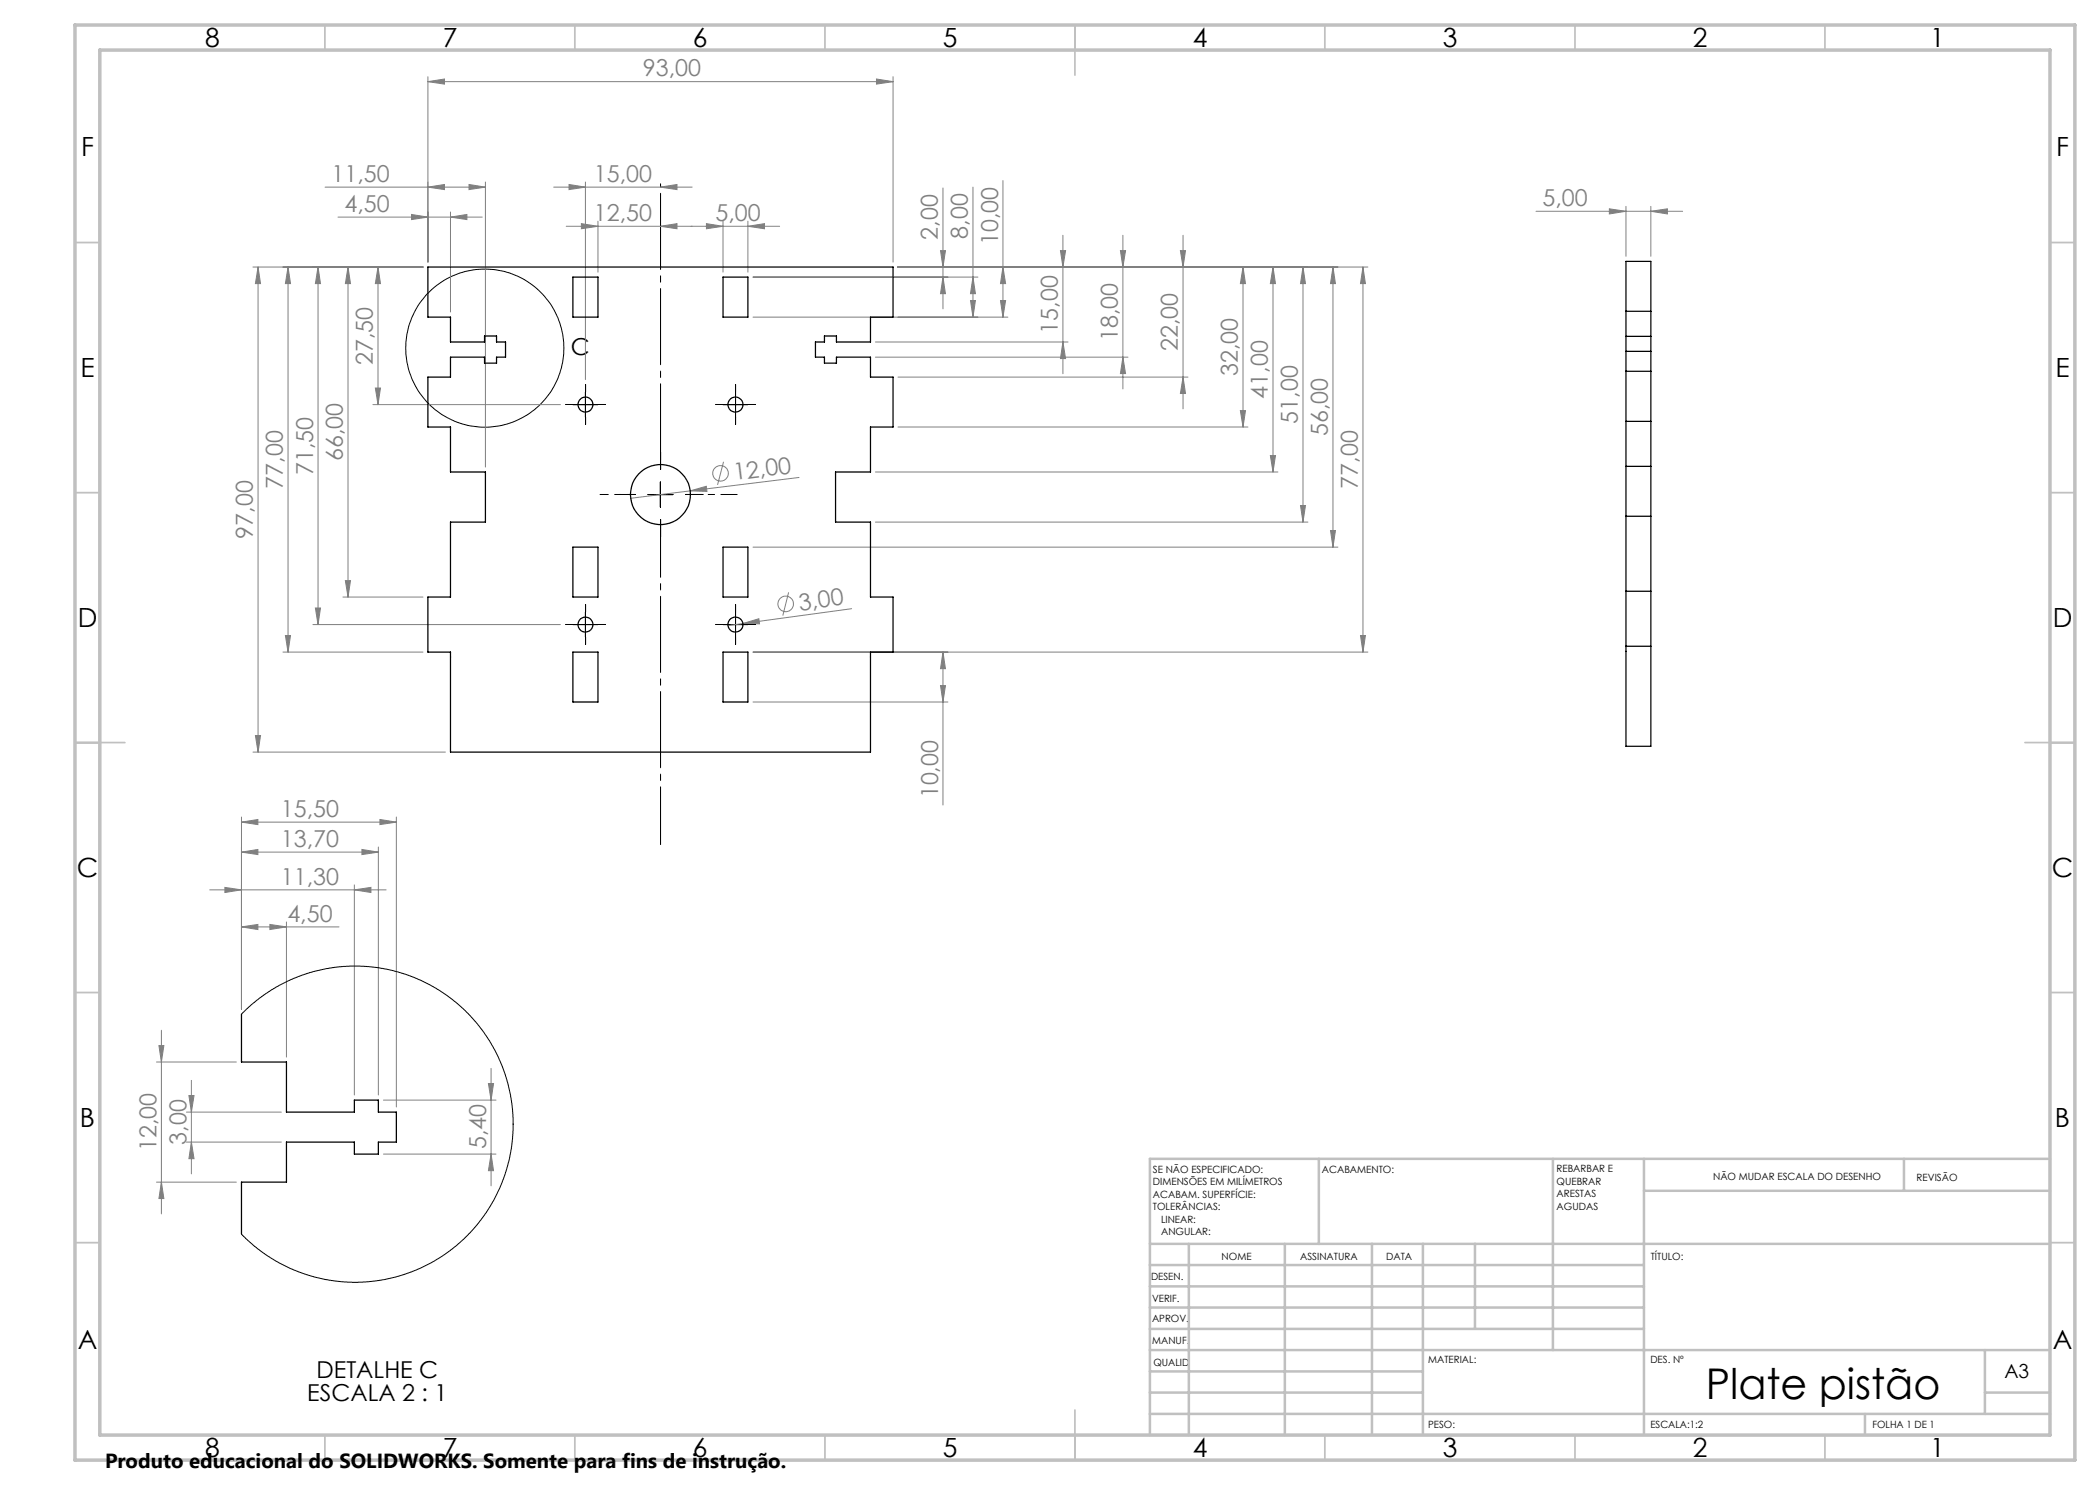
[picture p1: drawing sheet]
<svg xmlns="http://www.w3.org/2000/svg" width="420mm" height="297mm" viewBox="0 0 420 297" stroke-linecap="round" stroke-linejoin="round" font-family="sans-serif">
<g fill="none" stroke="#808080" stroke-width=".2">
<path d="M85.6 16.3l3.3-.5v1zM85.6 15.3v37.1M85.6 16.3h93M175.3 15.8l3.3 .5-3.3 .5zM178.6 15.3v37.1M65 37.4h32.1M85.6 37.4l3.3-.5v1zM93.8 36.9l3.3 .5-3.3 .5zM97.1 36.4v57M110.7 37.4h27.7M113.8 36.9l3.3 .5-3.3 .5zM117.1 36.4v39.5"/>
<path d="M132.1 37.4l3.3-.5v1zM188.6 37.6v24.2M194.6 37.4v26M200.6 36.1v27.3M50.6 53.4h34M51.6 53.4l.5 3.3h-1zM51.6 53.4v97M57.6 53.4l.5 3.3h-1zM57.6 53.4v77M63.6 53.4l.5 3.3h-1zM63.6 53.4v71.5M67.6 43.4h28.8"/>
<path d="M69.6 53.4l.5 3.3h-1zM69.6 53.4v66M75.6 53.4l.5 3.3h-1zM75.6 53.4v27.5M82.3 42.9l3.3 .5-3.3 .5zM90.1 43.4l3.3-.5v1zM90.1 42.4v20M113.2 45.3h42.7M116.3 44.7l3.3 .6-3.3 .5zM119.6 44.2v10.2M132.1 45.3l3.3-.6v1.1zM141.3 44.7l3.3 .6-3.3 .5z"/>
<path d="M144.6 44.2v10.2M149.6 45.3l3.3-.6v1.1zM149.6 44.2v10.2M150.6 55.4h45M179.6 53.4h94M188.1 50.1h1l-.5 3.3zM188.6 55.4l.5 3.3h-1zM194.6 55.4l.5 3.3h-1zM200.6 53.4l.5 3.3h-1zM212.1 50.1h1l-.5 3.3zM212.6 47.1v27.7M224.1 50.1h1l-.5 3.3z"/>
<path d="M224.6 47.1v30.7M236.1 50.1h1l-.5 3.3zM236.6 47.1v34.7M248.6 53.4l.5 3.3h-1zM248.6 53.4v32M254.6 53.4l.5 3.3h-1zM254.6 53.4v41M260.6 53.4l.5 3.3h-1zM260.6 53.4v51M266.6 53.4l.5 3.3h-1zM266.6 53.4v56M272.6 53.4l.5 3.3h-1z"/>
<path d="M272.6 53.4v77M307.2 42.3h29.3M321.9 41.8l3.3 .5-3.3 .5zM325.2 41.3v10M330.2 42.3l3.3-.5v1zM330.2 41.3v10M75.1 77.6h1l-.5 3.3zM150.6 63.4h51M175.1 68.4h38.5M175.1 71.4h50.5M179.6 75.4h58M194.1 60.1h1l-.5 3.3z"/>
<path d="M200.1 60.1h1l-.5 3.3zM212.6 68.4l.5 3.3h-1zM224.6 71.4l.5 3.3h-1zM236.6 75.4l.5 3.3h-1zM74.6 80.9h37.5M138 98.2l3.3-.9 .1 1zM138 98.2l-11.8 1.5M144.7 92.4l-1.2 4.6M159.8 95.5l-21.8 2.7M175.1 94.4h80.5M179.6 85.4h70M248.1 82.1h1l-.5 3.3z"/>
<path d="M254.1 91.1h1l-.5 3.3zM68.6 119.4h16M69.1 116.1h1l-.5 3.3zM150.6 109.4h117M157.7 118.5l-1.1 4.6M175.1 104.4h86.5M260.1 101.1h1l-.5 3.3zM266.1 106.1h1l-.5 3.3zM56.6 130.4h28M57.1 127.1h1l-.5 3.3zM62.6 124.9h49.5M63.1 121.6h1l-.5 3.3z"/>
<path d="M148.6 124.7l3.2-.9 .1 1zM148.6 124.7l-3 .4M150.6 130.4h123M170.3 121.7l-21.7 3M188.1 137.1h1l-.5 3.3zM188.6 130.4l.5 3.3h-1zM188.6 130.4v30.6M272.1 127.1h1l-.5 3.3zM50.6 150.4h38.5M51.1 147.1h1l-.5 3.3zM150.6 140.4h39M41.9 178h35.3"/>
<path d="M45 177.5l3.3 .5-3.3 .5zM48.3 170.4l3.3-.5v1zM48.3 164.4l3.3-.5v1zM48.3 163.4v38.5M48.3 170.4h27.4M48.3 164.4h31M70.9 178l3.3-.5v1zM70.9 177v42M72.4 169.9l3.3 .5-3.3 .5zM75.7 169.4v49.6M76 163.9l3.3 .5-3.3 .5zM79.3 163.4v58"/>
<path d="M48.3 185.4l3.3-.5v1zM48.3 185.4h19.5M54 184.9l3.3 .5-3.3 .5zM57.3 184.4v27M31.3 212.4h16M31.8 209.1h1l-.5 3.3zM32.3 206.1v36.7M37.8 219.1h1l-.5 3.3zM38.3 216.1v18.7M97.7 216.7h1l-.5 3.3zM98.2 213.7v23.5M31.3 236.4h16"/>
<path d="M32.3 236.4l.5 3.3h-1zM37.3 222.4h19M37.3 228.4h19M38.3 228.4l.5 3.3h-1zM76.7 220h22.5M76.7 230.8h22.5M98.2 230.8l.5 3.3h-1z"/>
<circle cx="144.1" cy="94.7" r="1.56"/>
<circle cx="157.1" cy="120.8" r="1.55"/>
</g>
<g fill="none" stroke="#000" stroke-width=".2">
<path d="M117.1 78.4v5M147.1 78.4v5M114.6 80.9h5M129.6 98.9h5M132.1 96.4v5M144.6 80.9h5M114.6 124.9h5M117.1 122.4v5M144.6 124.9h5M147.1 122.4v5"/>
<circle cx="97" cy="69.6" r="15.8"/>
</g>
<g fill="none" stroke="#000" stroke-width=".2" stroke-dasharray="15.2 1.3 1.3 1.3">
<path d="M117.1 78.4v-1.5M147.1 78.4v-1.5M114.6 80.9h-1.5M117.1 83.4v1.5M119.6 80.9h1.5M127.1 98.9h-3.5M132.1 93.9v-3.5M137.1 98.9h3.5M144.6 80.9h-1.5M147.1 83.4v1.5M149.6 80.9h1.5M132.1 103.9v3.5"/>
<path d="M114.6 124.9h-1.5M117.1 122.4v-1.5M117.1 127.4v1.5M119.6 124.9h1.5M144.6 124.9h-1.5M147.1 122.4v-1.5M147.1 127.4v1.5M149.6 124.9h1.5"/>
</g>
<path d="M132.1 93.9v-57.1" fill="none" stroke="#000" stroke-width=".2" stroke-dasharray="15.2 1.3 1.3 1.3" stroke-dashoffset="-1.9"/>
<path d="M127.1 98.9h-7.1" fill="none" stroke="#000" stroke-width=".2" stroke-dasharray="15.2 1.3 1.3 1.3" stroke-dashoffset="13.6"/>
<path d="M132.1 103.9v65" fill="none" stroke="#000" stroke-width=".2" stroke-dasharray="15.2 1.3 1.3 1.3" stroke-dashoffset="3.7"/>
<path d="M137.1 98.9h10.3" fill="none" stroke="#000" stroke-width=".2" stroke-dasharray="15.2 1.3 1.3 1.3" stroke-dashoffset="12"/>
<g fill="none" stroke="#c0c0c0" stroke-width=".35">
<path d="M65 5v5M115 5v5M165 5v5M215 5v10M265 5v5M315 5v5M365 5v5M15 48.5h5M410 48.5h5M15 98.5h5M410 98.5h5M15 148.5h10"/>
<path d="M405 148.5h10M15 198.5h5M410 198.5h5M15 248.5h5M410 248.5h5M65 287v5M115 287v5M165 287v5M215 282v10M265 287v5M315 287v5M365 287v5"/>
</g>
<g fill="none" stroke="#c0c0c0" stroke-width=".5">
<path d="M263.8 231.8v17M310.6 231.8v38.2M328.8 231.8v55.2M328.8 238.2h81.2M380.8 231.8v6.4M410 231.8h-180v55.2M230 248.8h180M230 257.3h98.8M230 253h98.8M237.8 248.8v38.2M257 248.8v38.2M274.4 248.8v38.2"/>
<path d="M284.6 248.8v38.2M295 248.8v17M230 265.8h98.8M230 261.5h98.8M230 278.5h54.6M230 274.3h54.6M230 270h180M397 278.5h13M397 270v12.8M230 282.8h180M373 282.8v4.2"/>
</g>
<path d="M15 5h400v287h-400zM20 10h390v277h-390z" fill="none" stroke="#c0c0c0" stroke-width=".7"/>
<g fill="#808080">
<path d="M138 98.2l3.3-.9 .1 1z"/>
<path d="M148.6 124.7l3.2-.9 .1 1z"/>
<path d="M149.6 45.3l3.3-.6v1.1zM141.3 44.7l3.3 .6-3.3 .5zM90.1 43.4l3.3-.5v1zM82.3 42.9l3.3 .5-3.3 .5zM93.8 36.9l3.3 .5-3.3 .5zM85.6 37.4l3.3-.5v1zM330.2 42.3l3.3-.5v1zM321.9 41.8l3.3 .5-3.3 .5z"/>
<path d="M85.6 16.3l3.3-.5v1zM175.3 15.8l3.3 .5-3.3 .5zM116.3 44.7l3.3 .6-3.3 .5zM132.1 45.3l3.3-.6v1.1zM113.8 36.9l3.3 .5-3.3 .5zM132.1 37.4l3.3-.5v1z"/>
<path d="M188.6 55.4l.5 3.3h-1zM188.1 50.1h1l-.5 3.3zM194.1 60.1h1l-.5 3.3zM194.6 55.4l.5 3.3h-1zM200.1 60.1h1l-.5 3.3zM200.6 53.4l.5 3.3h-1zM266.1 106.1h1l-.5 3.3zM266.6 53.4l.5 3.3h-1zM272.1 127.1h1l-.5 3.3zM272.6 53.4l.5 3.3h-1zM188.1 137.1h1l-.5 3.3zM188.6 130.4l.5 3.3h-1z"/>
<path d="M212.1 50.1h1l-.5 3.3zM212.6 68.4l.5 3.3h-1zM224.1 50.1h1l-.5 3.3zM224.6 71.4l.5 3.3h-1zM236.1 50.1h1l-.5 3.3zM236.6 75.4l.5 3.3h-1zM248.6 53.4l.5 3.3h-1zM248.1 82.1h1l-.5 3.3zM254.6 53.4l.5 3.3h-1zM254.1 91.1h1l-.5 3.3zM260.6 53.4l.5 3.3h-1zM260.1 101.1h1l-.5 3.3zM69.6 53.4l.5 3.3h-1zM69.1 116.1h1l-.5 3.3zM57.6 53.4l.5 3.3h-1zM57.1 127.1h1l-.5 3.3zM51.6 53.4l.5 3.3h-1zM51.1 147.1h1l-.5 3.3zM75.6 53.4l.5 3.3h-1zM75.1 77.6h1l-.5 3.3zM63.6 53.4l.5 3.3h-1zM63.1 121.6h1l-.5 3.3zM31.8 209.1h1l-.5 3.3zM32.3 236.4l.5 3.3h-1z"/>
<path d="M37.8 219.1h1l-.5 3.3zM38.3 228.4l.5 3.3h-1z"/>
<path d="M97.7 216.7h1l-.5 3.3zM98.2 230.8l.5 3.3h-1z"/>
<path d="M48.3 185.4l3.3-.5v1zM54 184.9l3.3 .5-3.3 .5zM45 177.5l3.3 .5-3.3 .5zM70.9 178l3.3-.5v1zM48.3 170.4l3.3-.5v1zM72.4 169.9l3.3 .5-3.3 .5zM48.3 164.4l3.3-.5v1zM76 163.9l3.3 .5-3.3 .5z"/>
</g>
<g fill="none" stroke="#000" stroke-width=".25">
<path d="M85.6 53.4h93v10h-4.5v5h-6.8v-1.2h-2.4v1.2h-1.8v3h1.8v1.2h2.4v-1.2h6.8v4h4.5v10h-4.5v9h-7v10h7v15h4.5v11h-4.5v20h-84v-20h-4.5v-11h4.5v-15h7v-10h-7v-9h-4.5v-10h4.5v-4h6.8v1.2h2.4v-1.2h1.8v-3h-1.8v-1.2h-2.4v1.2h-6.8v-5h-4.5zM114.6 55.4h5v8h-5zM144.6 55.4h5v8h-5zM325.2 52.3h5v97h-5zM325.2 74.3h5M325.2 62.3h5M325.2 67.3h5M325.2 70.3h5M325.2 84.3h5M325.2 93.3h5M114.6 109.4h5v10h-5zM144.6 109.4h5v10h-5z"/>
<path d="M325.2 118.2h5M325.2 103.3h5M114.6 130.4h5v10h-5zM144.6 130.4h5v10h-5zM325.2 129.3h5M48.3 202.8v9.6h9v10h13.6v-2.4h4.8v2.4h3.6v6h-3.6v2.4h-4.8v-2.4h-13.6v8h-9v10.4"/>
<circle cx="117.1" cy="80.9" r="1.51"/>
<circle cx="132.1" cy="98.9" r="6"/>
<circle cx="147.1" cy="80.9" r="1.51"/>
<circle cx="117.1" cy="124.9" r="1.5"/>
<circle cx="147.1" cy="124.9" r="1.5"/>
</g>
<path d="M48.3 202.8l3.6-3.2 3.9-2.5 2.4-1.2 2.3-.9 4.7-1.3 4.8-.5 3.8 .1 4.8 .8 4.1 1.3 4.6 2.3 3.1 2.1 3.2 2.9 1.8 2 1.5 1.9 2 3.3 1.2 2.5 .9 2.3 1.1 4.4 .5 4.5v2.5l-.3 3.1-.8 4.1-1.5 4.2-1.3 2.7-1.4 2.3-3.2 4-2.9 2.7-2.3 1.7-2 1.3-3.7 1.8-4.1 1.4-2.3 .5-3.2 .5h-4.1l-4.3-.5-2.4-.5-3.1-1-4-1.9-4.1-2.7-3.3-3" fill="none" stroke="#000" stroke-width=".2"/>
<text font-size="8.5" x="341.2" y="279.7">Plate pistão</text>
<g font-size="5.3">
<text x="41" y="9.5">8</text>
<text x="88.5" y="9.5">7</text>
<text x="138.5" y="9.5">6</text>
<text x="188.5" y="9.5">5</text>
<text x="238.5" y="9.5">4</text>
<text x="288.5" y="9.5">3</text>
<text x="338.5" y="9.5">2</text>
<text x="386" y="9.5">1</text>
<text x="16.2" y="31.2">F</text>
<text x="411.2" y="31.2">F</text>
<text x="16.1" y="75.5">E</text>
<text x="411.1" y="75.5">E</text>
<text x="15.5" y="125.5">D</text>
<text x="410.5" y="125.5">D</text>
<text x="15.4" y="175.5">C</text>
<text x="410.4" y="175.5">C</text>
<text x="16" y="225.5">B</text>
<text x="411" y="225.5">B</text>
<text x="15.5" y="269.7">A</text>
<text x="410.5" y="269.7">A</text>
<text x="41" y="291.5">8</text>
<text x="88.5" y="291.5">7</text>
<text x="138.5" y="291.5">6</text>
<text x="188.5" y="291.5">5</text>
<text x="238.5" y="291.5">4</text>
<text x="288.5" y="291.5">3</text>
<text x="338.5" y="291.5">2</text>
<text x="386" y="291.5">1</text>
</g>
<g font-size="4.7" fill="#808080">
<text x="128.6" y="15.3">93,00</text>
<text x="66.3" y="36.4">11,50</text>
<text x="118.8" y="36.4">15,00</text>
<text x="308.5" y="41.2">5,00</text>
<text x="68.9" y="42.4">4,50</text>
<text x="118.8" y="44.2">12,50</text>
<text x="143.1" y="44.2">5,00</text>
<text x="187.6" y="47.9" transform="rotate(-90 187.6 47.9)">2,00</text>
<text x="193.6" y="47.8" transform="rotate(-90 193.6 47.8)">8,00</text>
<text x="199.6" y="49" transform="rotate(-90 199.6 49)">10,00</text>
<text x="211.6" y="66.7" transform="rotate(-90 211.6 66.7)">15,00</text>
<text x="223.6" y="68.2" transform="rotate(-90 223.6 68.2)">18,00</text>
<text x="235.6" y="70.2" transform="rotate(-90 235.6 70.2)">22,00</text>
<text x="74.6" y="73" transform="rotate(-90 74.6 73)">27,50</text>
<text x="247.6" y="75.2" transform="rotate(-90 247.6 75.2)">32,00</text>
<text x="253.6" y="79.7" transform="rotate(-90 253.6 79.7)">41,00</text>
<text x="259.6" y="84.7" transform="rotate(-90 259.6 84.7)">51,00</text>
<text x="265.6" y="87.2" transform="rotate(-90 265.6 87.2)">56,00</text>
<text x="62.6" y="95" transform="rotate(-90 62.6 95)">71,50</text>
<text x="68.6" y="92.2" transform="rotate(-90 68.6 92.2)">66,00</text>
<text x="56.6" y="97.7" transform="rotate(-90 56.6 97.7)">77,00</text>
<text x="146.9" y="96" transform="rotate(-7 146.9 96)">12,00</text>
<text x="271.6" y="97.7" transform="rotate(-90 271.6 97.7)">77,00</text>
<text x="50.6" y="107.7" transform="rotate(-90 50.6 107.7)">97,00</text>
<text x="159.9" y="122.1" transform="rotate(-8 159.9 122.1)">3,00</text>
<text x="187.6" y="159.7" transform="rotate(-90 187.6 159.7)">10,00</text>
<text x="56.2" y="163.4">15,50</text>
<text x="56.2" y="169.4">13,70</text>
<text x="56.2" y="177">11,30</text>
<text x="57.5" y="184.4">4,50</text>
<text x="31.3" y="230.2" transform="rotate(-90 31.3 230.2)">12,00</text>
<text x="37.3" y="228.9" transform="rotate(-90 37.3 228.9)">3,00</text>
<text x="97.2" y="229.9" transform="rotate(-90 97.2 229.9)">5,40</text>
</g>
<g font-size="4.7">
<text x="114.2" y="71">C</text>
<text x="63.3" y="275.6">DETALHE C</text>
<text x="61.5" y="280.1">ESCALA 2 : 1</text>
</g>
<text font-size="4.1" x="21" y="293.7">Produto educacional do SOLIDWORKS. Somente para fins de instrução.</text>
<text font-size="3.9" x="400.9" y="275.5">A3</text>
<g font-size="2">
<text x="230.6" y="234.6">SE NÃO ESPECIFICADO:</text>
<text x="230.6" y="237.1">DIMENSÕES EM MILÍMETROS</text>
<text x="230.6" y="239.6">ACABAM. SUPERFÍCIE:</text>
<text x="264.4" y="234.6">ACABAMENTO:</text>
<text x="311.3" y="234.5">REBARBAR E</text>
<text x="311.3" y="237">QUEBRAR</text>
<text x="311.3" y="239.5">ARESTAS</text>
<text x="342.6" y="236">NÃO MUDAR ESCALA DO DESENHO</text>
<text x="383.3" y="236.2">REVISÃO</text>
<text x="230.6" y="242.1">TOLERÂNCIAS:</text>
<text x="232.2" y="244.6">LINEAR:</text>
<text x="311.3" y="242">AGUDAS</text>
<text x="232.2" y="247.1">ANGULAR:</text>
<text x="244.3" y="252">NOME</text>
<text x="260" y="251.9">ASSINATURA</text>
<text x="277.2" y="251.9">DATA</text>
<text x="330.2" y="251.9">TÍTULO:</text>
<text x="230.2" y="256.1">DESEN.</text>
<text x="230.4" y="260.3">VERIF.</text>
<text x="230.4" y="264.4">APROV.</text>
<text x="230.5" y="268.8">MANUF.</text>
<text x="230.7" y="273.1">QUALID</text>
<text x="285.7" y="272.5">MATERIAL:</text>
<text x="330.1" y="272.5">DES. Nº</text>
<text x="285.6" y="285.5">PESO:</text>
<text x="330.1" y="285.6">ESCALA:1:2</text>
<text x="374.5" y="285.6">FOLHA 1 DE 1</text>
</g>
</svg>
